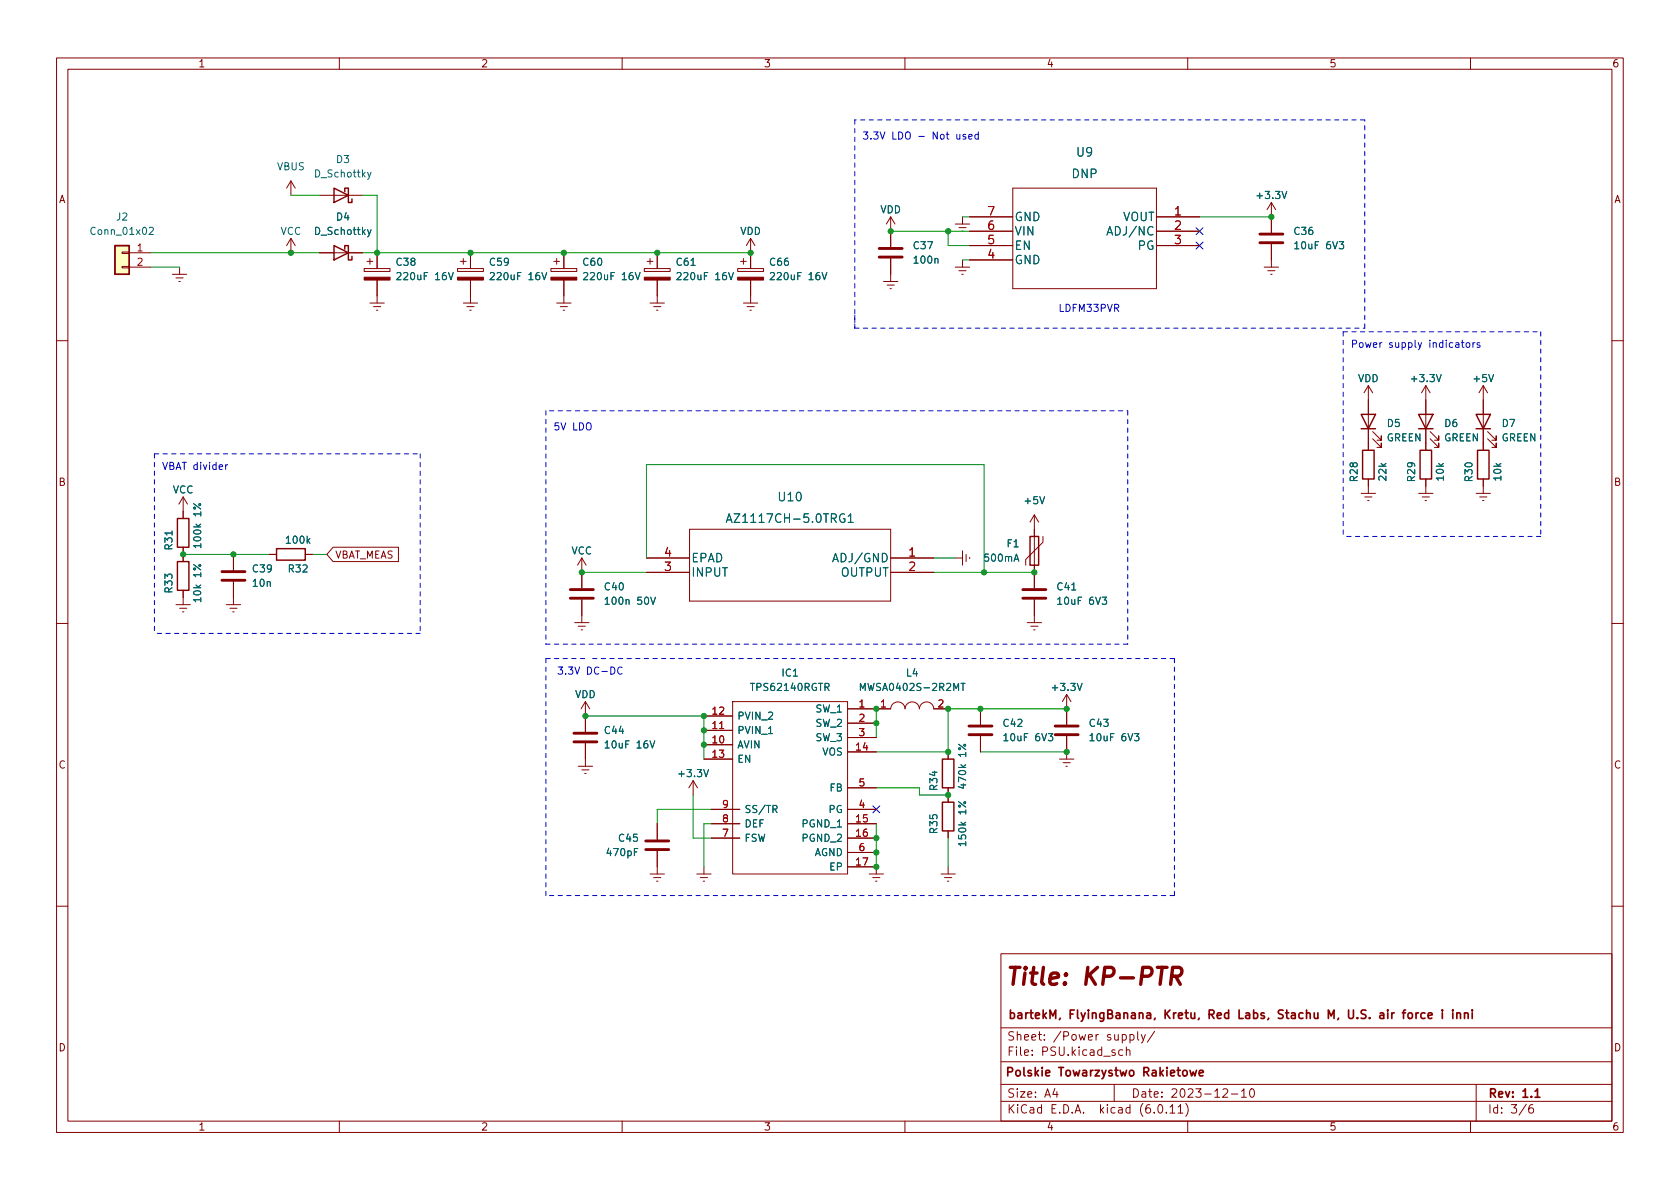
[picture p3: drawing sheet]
<svg xmlns="http://www.w3.org/2000/svg" width="297mm" height="210mm" viewBox="0 0 297 210" stroke-linecap="round" stroke-linejoin="round" font-family="sans-serif">
<g fill="none" stroke="#840000" stroke-width=".18">
<path d="M10 10.2h277v190.1h-277zM12 12.2h273v186.1h-273zM60 10.2v2M110 10.2v2M160 10.2v2M210 10.2v2M260 10.2v2M51.4 32v2.5M51.4 32l-.7 1.3M51.4 32l.8 1.3M56.5 34.5h7.6M157.5 38.3v5.4"/>
<path d="M157.5 38.3l.7 1.3M157.5 38.3l-.8 1.3M168.9 39.6h2.5M170.2 38.3v1.3M171.4 38.3h7.7M179.1 33.3h25.4v17.7h-25.4zM204.5 38.3h7.6M224.8 35.8l.8 1.3M224.8 35.8v5.3M224.8 35.8l-.8 1.3M21.6 47.1h1.3v.3h-1.3zM21.6 44.6h1.3v.2h-1.3z"/>
<path d="M22.9 44.7h3.8M22.9 47.2h3.8M30.5 48.5h2.5M31.1 49.1h1.3M31.6 49.8h.3M31.7 47.2v1.3M51.4 42.2l-.7 1.2M51.4 42.2v2.5M51.4 42.2l.8 1.2M56.5 44.7h7.6M64.4 47.5h4.6v.5h-4.6zM64.9 46.2h1"/>
<path d="M65.4 53.6h2.5M65.4 45.7v1M66 54.2h1.3M66.5 54.9h.3M66.7 44.7v2.8M66.7 49.5v4.1M80.9 47.5h4.6v.5h-4.6zM81.4 46.2h1M81.9 53.6h2.6M81.9 45.7v1M82.5 54.2h1.3M83.1 54.9h.2"/>
<path d="M83.2 44.7v2.8M83.2 49.5v4.1M97.4 47.5h4.6v.5h-4.6zM97.9 46.2h1M98.4 53.6h2.6M98.4 45.7v1M99.1 54.2h1.2M99.6 54.9h.2M99.7 44.7v2.8M99.7 49.5v4.1M113.9 47.5h4.6v.5h-4.6zM114.4 46.2h1"/>
<path d="M114.9 53.6h2.6M114.9 45.7v1M115.6 54.2h1.2M116.1 54.9h.2M116.2 44.7v2.8M116.2 49.5v4.1M130.4 47.5h4.6v.5h-4.6zM130.9 46.2h1.1M131.4 53.6h2.6M131.4 45.7v1M132.1 54.2h1.2M132.6 54.9h.2"/>
<path d="M132.7 42.2l-.7 1.2M132.7 42.2v5.3M132.7 49.5v4.1M132.7 42.2l.8 1.2M156.2 49.8h2.5M156.8 50.4h1.3M157.4 51h.2M157.5 45.7v4.1M168.9 47.2h2.5M169.5 40.3h1.3M169.5 47.9h1.3M170.1 48.5h.2"/>
<path d="M170.1 40.9h.2M170.2 46v1.2M171.4 40.9h7.7M171.4 43.4h7.7M171.4 46h7.7M204.5 40.9h7.6M204.5 43.4h7.6M223.5 47.2h2.6M224.2 47.9h1.2M224.7 48.5h.2M224.8 43.2v4M10 60.2h2"/>
<path d="M241.9 68.2v11.4M241.9 68.2l-.7 1.3M241.9 68.2l.8 1.3M242.7 77.6l1.5 1.5v-.7v.7h-.7M242.7 76.3l1.5 1.5v-.7v.7h-.7M252.1 68.2v11.4M252.1 68.2l-.8 1.3M252.1 68.2l.8 1.3M252.9 77.6l1.5 1.5v-.7v.7h-.8M252.9 76.3l1.5 1.5v-.7v.7h-.8M262.3 68.2v11.4M262.3 68.2l-.8 1.3"/>
<path d="M262.3 68.2l.7 1.3M263 77.6l1.5 1.5v-.7v.7h-.7M263 76.3l1.5 1.5v-.7v.7h-.7M285 60.2h2M32.4 87.9v3.8M32.4 96.8v2.5M32.4 87.9l-.8 1.2M32.4 87.9l.7 1.2M41.3 98v2.8M47.6 98h1.3M54 98h1.2M58.9 96.8h11.5v2.5h-11.5l-1.1-1.3z"/>
<path d="M102.9 98.7v5.3M102.9 98.7l-.8 1.2M102.9 98.7l.7 1.2M114.3 98.7h7.6M121.9 93.6h35.6v12.7h-35.6zM157.5 98.7h7.6M168.9 98.7h1.3M170.2 97.4v2.5M170.8 98v1.3M171.4 98.5v.3M182.9 91.1v12.9M182.9 91.1l.7 1.2"/>
<path d="M182.9 91.1l-.8 1.2M184.4 94.9v1l-3 3v1M240.7 87.2h2.5M241.3 87.9h1.3M241.8 88.5h.3M241.9 84.7v2.5M250.8 87.2h2.6M251.5 87.9h1.2M252 88.5h.2M252.1 84.7v2.5M261 87.2h2.5M261.6 87.9h1.3"/>
<path d="M262.1 88.5h.3M262.3 84.7v2.5M10 110.2h2M31.1 106.9h2.6M31.7 107.6h1.3M32.3 108.2h.2M32.4 104.4v2.5M40 106.9h2.5M40.6 107.6h1.3M41.1 108.2h.3M41.3 102.9v4M101.6 110.1h2.5"/>
<path d="M102.2 110.7h1.3M102.7 111.4h.3M102.9 106v4.1M114.3 101.2h7.6M157.5 101.2h7.6M181.6 110.1h2.5M182.2 110.7h1.3M182.8 111.4h.2M182.9 106v4.1M285 110.2h2M102.2 135.5h2.6M102.9 136.1h1.2"/>
<path d="M103.4 136.8h.2M103.5 124.1l.8 1.2M103.5 124.1v5.3M103.5 131.4v4.1M103.5 124.1l-.8 1.2M122.6 138l.7 1.3M122.6 138v2.6M122.6 138l-.8 1.3M124.5 134.2h5M124.5 131.7h5M124.5 129.2h5M124.5 126.6h5"/>
<path d="M129.5 124.1h20.4v30.5h-20.4zM149.9 125.3h7.6a1.27 1.27 0 0 1 1.2-1.2 1.27 1.27 0 0 1 1.3 1.2 1.27 1.27 0 0 1 1.3-1.2 1.27 1.27 0 0 1 1.3 1.2 1.27 1.27 0 0 1 1.2-1.2 1.27 1.27 0 0 1 1.3 1.2h2.5M149.9 133h5M149.9 127.9h5M149.9 130.4h5M149.9 139.3h5M167.6 133v1.2M167.6 139.3v2.6M173.4 125.3v2.8M173.4 130.2v2.8M187.3 134.2h2.6M188 134.9h1.2"/>
<path d="M188.5 135.5h.2M188.6 122.8l.8 1.3M188.6 122.8v5.3M188.6 130.2v4M188.6 122.8l-.8 1.3M114.9 154.6h2.6M115.6 155.2h1.2M116.1 155.8h.2M116.2 145.7v2.8M116.2 150.5v4.1M123.2 154.6h2.5M123.8 155.2h1.3"/>
<path d="M124.3 155.8h.3M124.5 153.3v1.3M125.7 145.7h5.1M125.7 148.2h5.1M125.7 143.1h5.1M149.9 145.7h5M149.9 148.2h5M149.9 153.3h5v1.3M149.9 143.1h5M149.9 150.7h5M153.7 154.6h2.5M154.3 155.2h1.3"/>
<path d="M154.8 155.8h.3M166.4 154.6h2.5M167 155.2h1.3M167.5 155.8h.3M167.6 146.9v1.3M167.6 153.3v1.3M10 160.2h2M177 168.7h108v29.6h-108zM285 160.2h2M60 198.3v2M110 198.3v2M160 198.3v2"/>
<path d="M177 194.8h108M177 191.8h108M177 187.8h108M177 181.8h108M182.5 186.5v.1M182.5 185.7v.1M184.6 183.8v.1M184.6 183v.1M193.8 182.9v1M194.2 182.9l-.3 .1-.1 .2M197 191.8v3M199.1 185.8l.3-.2 .3 .1 .1 .9"/>
<path d="M199.1 185.1v1.5M204.1 182.4l-1.2 1.9M209.6 195.1a1.72 1.72 0 0 1 0 2.3M210 198.3v2M217.7 193.5h1.2M219.5 193l.4-.5v1.5M219.5 194h.9M221.1 192.7l.2-.2a.81 .81 0 0 1 .6 .7 .81 .81 0 0 1-.3 .8h-.2a.81 .81 0 0 1-.3-1.3zM260 198.3v2M261 191.8v6.5M271 195.3a.6 .6 0 0 0-.7 .7v.5l.1 .3h.5l.2-.1 .1-.5-.2-.2-.4-.1-.3 .3"/>
</g>
<path d="M207.1 172.6h1.2a.83 .83 0 0 0 .7-.7 .83 .83 0 0 0-.5-.8h-1.2l-.3 3" fill="none" stroke="#840000" stroke-width=".6"/>
<g fill="none" stroke="#840000" stroke-width=".3">
<path d="M219.1 178.6v1.5h.7M226.9 178.7l-.6-.1-.3 .3 .2 .3 .6 .3v.5l-.2 .1-.6-.1M238.4 178.6v1.2l.3 .3h.3l.3-.3v-1.2M244 179.2h.6l.1 .9M244.7 179.5h-.5a.29 .29 0 0 0-.3 .3 .29 .29 0 0 0 .3 .3l.5-.1M249 179.2l.2-.1 .5 .1v.6l-.1 .2-.4 .1-.2-.1zM256.9 178.6v.1M256.9 179.1v1M258.9 179.2l.3-.1 .3 .1 .1 .9M258.9 179.1v1M260.3 178.6v.1M260.3 179.1v1"/>
<path d="M187.4 180l-.1 .3M204.2 180l-.1 .3M234.9 180.1v-1.5l.5 1.1 .5-1.1v1.5M236.7 180l-.2 .3"/>
</g>
<g fill="none" stroke="#840000" stroke-width=".51">
<path d="M155.4 45.5h4.1M155.4 43.9h4.1M222.8 42.9h4M222.8 41.4h4M39.2 102.6h4.1M39.2 101.1h4.1M100.8 105.8h4.1M100.8 104.3h4.1M180.8 105.8h4.1M180.8 104.3h4.1M101.5 131.2h4M101.5 129.7h4"/>
<path d="M171.3 129.9h4.1M171.3 128.4h4.1M186.6 129.9h4M186.6 128.4h4M114.2 148.7h4M114.2 150.2h4"/>
</g>
<g fill="none" stroke="#006464" stroke-width=".18">
<path d="M65 30.5l.3 .8M65.6 30.5l-.4 1.1-.2 .1M226.7 33.8l.4 1.3 .4-1.3M26.4 40.3l.5-.1 .2 .4-.8 .9h.8M65 40.6l.3 .9M65.6 40.6l-.4 1.2-.2 .1M75.6 48.2h-.6v1.3M92.1 48.2h-.6v1.3M108.6 48.2h-.6v1.3M122.2 46.9h.7M125.1 48.2h-.6v1.3M141.7 48.2h-.7v1.3"/>
<path d="M165.3 45.8l.2-.1 .3 .1v.7M203.9 40.2a.6 .6 0 0 0-.8 0 .6 .6 0 0 0-.2 .7 .56 .56 0 0 0 .3 .6 .56 .56 0 0 0 .7-.1M254 66.2l.4 1.3 .4-1.3M263.2 66.2l.4 1.3 .5-1.3M30.4 93.9v.7M34.7 92.7l.4 .5M35.5 92.7l-.5 .3M54.4 95.6l.4 .5M54.8 95.2l-.5 .5M149.3 90.9a.75 .75 0 0 0-.9 .6 .75 .75 0 0 0 .6 .9l.4-.2v-.5h-.3M150 91.3l.4-.4v1.5M150 92.4h.8"/>
<path d="M156 97.9a.76 .76 0 0 1 .9 .7 .76 .76 0 0 1-.9 .8zM179.3 99.2l.4-1.2 .4 1.2M179.4 98.9h.6M183.8 87.8l.5 1.3 .4-1.3M110.7 106.1l.2-.1 .3 .1v.8M189.5 104.3h.7M124.4 136.1l.5 1.2 .4-1.2M145.9 121.5l.6-.1 .1-.1-.1-.3-.6-.2v1.3M146.2 121.5l.4 .6M168.6 122.1v-1.3l.5 .9 .4-.9v1.3M169.9 135.2l.5 .5M169.9 120.8h.7"/>
<path d="M170.3 120.8v1.3M170.8 135.2l-.5 .4M190.5 120.8l.4 1.3 .4-1.3M112.8 150h-.6v1.3M136.7 143.1l.6-.1 .1-.1-.1-.4-.6-.1v1.3M137 143.1l.4 .6M169.9 145.4l.5 .5M170.8 145.4l-.5 .4"/>
</g>
<g fill="none" stroke="#840000" stroke-width=".25">
<path d="M59.1 33.3l2.5 1.2-2.5 1.3zM61 33.9v-.6h.6v2.5h.6v-.6M20.3 43.4h2.6v5.1h-2.6zM59.1 43.4l2.5 1.3-2.5 1.3zM61 44.1v-.7h.6v2.6h.6v-.7M240.7 73.3h2.5l-1.3 2.5zM240.7 75.8h2.5M240.9 79.6h2.1v5.1h-2.1zM250.8 73.3h2.6l-1.3 2.5zM250.8 75.8h2.6M251.1 79.6h2v5.1h-2zM261 73.3h2.5l-1.2 2.5z"/>
<path d="M261 75.8h2.5M261.2 79.6h2.1v5.1h-2.1zM31.4 91.7h2v5.1h-2zM31.4 99.3h2v5.1h-2zM48.9 97h5.1v2.1h-5.1zM182.1 94.9h1.5v5h-1.5zM166.6 134.2h2.1v5.1h-2.1zM166.6 141.9h2.1v5h-2.1z"/>
</g>
<g fill="#840000" stroke="#840000" stroke-width=".18">
<path d="M64.4 49h4.6v.5h-4.6z"/>
<path d="M97.4 49h4.6v.5h-4.6z"/>
<path d="M80.9 49h4.6v.5h-4.6z"/>
<path d="M113.9 49h4.6v.5h-4.6z"/>
<path d="M130.4 49h4.6v.5h-4.6z"/>
</g>
<path d="M20.3 43.4h2.6v5.1h-2.6z" fill="#ffffc2" stroke="#ffffc2" stroke-width=".18"/>
<path d="M127.2 128.8h.8" fill="none" stroke="#a90000" stroke-width=".18"/>
<path d="M251.4 60.6l-.5 1.1-.1 .2M261.6 60.6h-.3l-.1 .2v.1l.4 .2v.3h-.4M40.3 82.2l-.4 .2M110 118.1a.6 .6 0 0 0-.8 .4 .6 .6 0 0 0 .5 .7l.3-.1" fill="none" stroke="#0000c2" stroke-width=".18"/>
<g fill="none" stroke="#0000c2" stroke-width=".18" stroke-dasharray=".8 .8">
<path d="M151.1 21.2v36.8M241.3 21.2h-90.2M151.1 58v-2.5M151.1 58h90.2M237.5 58.7h34.9M237.5 58.7v36.2M241.3 58v-36.8M272.4 58.7v36.2M96.5 72.6v41.3M97.2 72.6h102.2M199.4 72.6v41.3M27.3 80.3h47"/>
<path d="M27.3 80.3v31.7M74.3 80.3v31.7M272.4 94.9h-34.9M74.3 112h-47M96.5 116.5h7.6M104.8 116.5h102.8M199.4 113.9h-102.9M207.6 116.5v41.9M96.5 158.4v-41.9M207.6 158.4h-111.1"/>
</g>
<g fill="none" stroke="#009600" stroke-width=".18">
<path d="M51.4 34.5h5.1M64.1 34.5h2.6v10.2M170.2 38.3h1.2M212.1 38.3h12.7M26.7 44.7h29.8M26.7 47.2h5M64.1 44.7h68.6M157.5 40.9h13.9M167.6 40.9v2.5h3.8M170.2 46h1.2M32.4 98h15.2M55.2 98h2.6"/>
<path d="M114.3 98.7v-16.5h59.7v19M165.1 98.7h3.8M102.9 101.2h11.4M165.1 101.2h17.8M103.5 126.6h21v7.6M154.9 139.3h7.7v1.3h5M154.9 125.3v5.1M173.4 133h15.2M188.6 125.3h-21v7.7h-12.7M122.6 140.6v7.6h3.1M125.7 145.7h-1.2v7.6M125.7 143.1h-9.5v2.6"/>
<path d="M154.9 145.7v7.6M167.6 148.2v5.1"/>
</g>
<path d="M211.5 40.3l1.2 1.2M211.5 42.8l1.2 1.2M212.7 40.3l-1.2 1.2M212.7 42.8l-1.2 1.2M154.3 142.5l1.2 1.2M155.5 142.5l-1.2 1.2" fill="none" stroke="#000084" stroke-width=".18"/>
<g fill="#009600" stroke="#009600" stroke-width=".18">
<circle cx="124.5" cy="126.6" r=".46"/>
<circle cx="103.5" cy="126.6" r=".46"/>
<circle cx="102.9" cy="101.2" r=".46"/>
<circle cx="41.3" cy="98" r=".46"/>
<circle cx="124.5" cy="131.7" r=".46"/>
<circle cx="124.5" cy="129.2" r=".46"/>
<circle cx="116.2" cy="44.7" r=".46"/>
<circle cx="99.7" cy="44.7" r=".46"/>
<circle cx="174" cy="101.2" r=".46"/>
<circle cx="157.5" cy="40.9" r=".46"/>
<circle cx="132.7" cy="44.7" r=".46"/>
<circle cx="167.6" cy="40.9" r=".46"/>
<circle cx="182.9" cy="101.2" r=".46"/>
<circle cx="154.9" cy="127.9" r=".46"/>
<circle cx="173.4" cy="125.3" r=".46"/>
<circle cx="188.6" cy="133" r=".46"/>
<circle cx="167.6" cy="125.3" r=".46"/>
<circle cx="188.6" cy="125.3" r=".46"/>
<circle cx="66.7" cy="44.7" r=".46"/>
<circle cx="83.2" cy="44.7" r=".46"/>
<circle cx="51.4" cy="44.7" r=".46"/>
<circle cx="32.4" cy="98" r=".46"/>
<circle cx="154.9" cy="153.3" r=".46"/>
<circle cx="154.9" cy="148.2" r=".46"/>
<circle cx="154.9" cy="150.7" r=".46"/>
<circle cx="167.6" cy="140.6" r=".46"/>
<circle cx="167.6" cy="133" r=".46"/>
<circle cx="154.9" cy="125.3" r=".46"/>
<circle cx="224.8" cy="38.3" r=".46"/>
</g>
<g font-size="4.2" fill="#840000">
<text x="177.6" y="175.1">Title:</text>
<text x="191.4" y="175.1">KP-PTR</text>
</g>
<g font-size="2.1" fill="#006464">
<text x="190.2" y="28.1">U9</text>
<text x="189.4" y="32">DNP</text>
<text x="179.3" y="39.6">GND</text>
<text x="198.5" y="39.6">VOUT</text>
<text x="179.3" y="47.2">GND</text>
<text x="179.3" y="44.6">EN</text>
<text x="179.3" y="42.1">VIN</text>
<text x="195.5" y="42.1">ADJ/NC</text>
<text x="201.1" y="44.6">PG</text>
<text x="137.4" y="89.1">U10</text>
<text x="128.2" y="92.9">AZ1117CH-5.0TRG1</text>
<text x="122.2" y="99.9">EPAD</text>
<text x="147" y="99.9">ADJ/GND</text>
<text x="122.2" y="102.4">INPUT</text>
<text x="148.6" y="102.4">OUTPUT</text>
</g>
<g font-size="2.1" fill="#a90000">
<text x="174.5" y="40.6">6</text>
<text x="174.5" y="38.1">7</text>
<text x="207.5" y="38.1">1</text>
<text x="207.5" y="40.6">2</text>
<text x="174.5" y="45.7">4</text>
<text x="174.5" y="43.2">5</text>
<text x="207.5" y="43.2">3</text>
<text x="117.3" y="101">3</text>
<text x="117.3" y="98.4">4</text>
<text x="160.5" y="98.4">1</text>
<text x="160.5" y="101">2</text>
</g>
<g font-size="2.1" fill="#840000">
<text x="178" y="184.5">Sheet:</text>
<text x="178.1" y="180.6">bartekM,</text>
<text x="186.2" y="184.5">/Power</text>
<text x="189" y="180.6">FlyingBanana,</text>
<text x="195.7" y="184.5">supply/</text>
<text x="206.1" y="180.6">Kretu,</text>
<text x="214.1" y="180.6">Red</text>
<text x="219.7" y="180.6">Labs,</text>
<text x="227" y="180.6">Stachu</text>
<text x="240" y="180.6">U.S.</text>
<text x="245.9" y="180.6">air</text>
<text x="250.3" y="180.6">force</text>
<text x="257.5" y="180.6">i</text>
<text x="177.6" y="190.8">Polskie</text>
<text x="178" y="187.2">File:</text>
<text x="184.4" y="187.2">PSU.kicad_sch</text>
<text x="187.1" y="190.8">Towarzystwo</text>
<text x="202.3" y="190.8">Rakietowe</text>
<text x="178" y="197.4">KiCad</text>
<text x="178" y="194.6">Size:</text>
<text x="184.7" y="194.6">A4</text>
<text x="185.7" y="197.4">E.D.A.</text>
<text x="194.6" y="197.4">kicad</text>
<text x="200" y="194.6">Date:</text>
<text x="201.8" y="197.4">(6.0.11)</text>
<text x="207" y="194.6">2023-12-10</text>
<text x="263" y="194.6">Rev:</text>
<text x="263" y="197.4">Id:</text>
<text x="267.1" y="197.4">3/6</text>
<text x="269.1" y="194.6">1.1</text>
</g>
<g font-size="1.8" fill="#840000">
<text x="35" y="12.3">1</text>
<text x="85" y="12.3">2</text>
<text x="135" y="12.3">3</text>
<text x="185" y="12.3">4</text>
<text x="235" y="12.3">5</text>
<text x="285" y="12.3">6</text>
<text x="10.4" y="36.3">A</text>
<text x="285.4" y="36.3">A</text>
<text x="10.3" y="86.3">B</text>
<text x="285.3" y="86.3">B</text>
<text x="59.2" y="99.2">VBAT_MEAS</text>
<text x="10.3" y="136.3">C</text>
<text x="285.3" y="136.3">C</text>
<text x="10.3" y="186.3">D</text>
<text x="285.3" y="186.3">D</text>
<text x="35" y="200.3">1</text>
<text x="85" y="200.3">2</text>
<text x="135" y="200.3">3</text>
<text x="185" y="200.3">4</text>
<text x="235" y="200.3">5</text>
<text x="285" y="200.3">6</text>
</g>
<g font-size="1.8" fill="#006464">
<text x="59.3" y="29.2">D3</text>
<text x="48.9" y="30.5">VBUS</text>
<text x="55.4" y="31.8">D_Schottky</text>
<text x="221.9" y="35.6">+3.3V</text>
<text x="15.7" y="41.9">Conn_01x02</text>
<text x="20.4" y="39.4">J2</text>
<text x="49.5" y="41.9">VCC</text>
<text x="55.4" y="41.9">D_Schottky</text>
<text x="59.3" y="39.4">D4</text>
<text x="130.8" y="41.9">VDD</text>
<text x="155.6" y="38.1">VDD</text>
<text x="228.6" y="41.9">C36</text>
<text x="69.9" y="47.4">C38</text>
<text x="86.4" y="47.4">C59</text>
<text x="102.9" y="47.4">C60</text>
<text x="119.4" y="47.4">C61</text>
<text x="135.9" y="47.4">C66</text>
<text x="161.3" y="44.5">C37</text>
<text x="161.3" y="47">100n</text>
<text x="228.6" y="44.5">10uF</text>
<text x="234.4" y="44.5">6V3</text>
<text x="69.9" y="49.9">220uF</text>
<text x="76.8" y="49.9">16V</text>
<text x="86.4" y="49.9">220uF</text>
<text x="93.3" y="49.9">16V</text>
<text x="102.9" y="49.9">220uF</text>
<text x="109.9" y="49.9">16V</text>
<text x="119.4" y="49.9">220uF</text>
<text x="126.4" y="49.9">16V</text>
<text x="135.9" y="49.9">220uF</text>
<text x="142.9" y="49.9">16V</text>
<text x="240" y="67.9">VDD</text>
<text x="249.2" y="67.9">+3.3V</text>
<text x="260.2" y="67.9">+5V</text>
<text x="245.1" y="75.9">D5</text>
<text x="255.3" y="75.9">D6</text>
<text x="265.4" y="75.9">D7</text>
<text x="245.1" y="78.4">GREEN</text>
<text x="255.3" y="78.4">GREEN</text>
<text x="265.4" y="78.4">GREEN</text>
<text x="30.5" y="87.6">VCC</text>
<text x="180.9" y="89.5">+5V</text>
<text x="240.4" y="85.4" transform="rotate(-90 240.4 85.4)">R28</text>
<text x="245.5" y="85.2" transform="rotate(-90 245.5 85.2)">22k</text>
<text x="250.6" y="85.4" transform="rotate(-90 250.6 85.4)">R29</text>
<text x="255.7" y="85.2" transform="rotate(-90 255.7 85.2)">10k</text>
<text x="260.7" y="85.4" transform="rotate(-90 260.7 85.4)">R30</text>
<text x="265.8" y="85.2" transform="rotate(-90 265.8 85.2)">10k</text>
<text x="35.9" y="91.4" transform="rotate(-90 35.9 91.4)">1%</text>
<text x="30.9" y="97.4" transform="rotate(-90 30.9 97.4)">R31</text>
<text x="35.9" y="97.2" transform="rotate(-90 35.9 97.2)">100k</text>
<text x="44.5" y="101.6">C39</text>
<text x="50.3" y="96.5">100k</text>
<text x="50.8" y="101.6">R32</text>
<text x="101" y="98.4">VCC</text>
<text x="173.8" y="99.7">500mA</text>
<text x="177.9" y="97.2">F1</text>
<text x="30.9" y="105" transform="rotate(-90 30.9 105)">R33</text>
<text x="35.9" y="106.7" transform="rotate(-90 35.9 106.7)">10k</text>
<text x="35.9" y="102.2" transform="rotate(-90 35.9 102.2)">1%</text>
<text x="44.5" y="104.1">10n</text>
<text x="106.7" y="104.8">C40</text>
<text x="106.7" y="107.3">100n</text>
<text x="112.6" y="107.3">50V</text>
<text x="186.7" y="104.8">C41</text>
<text x="186.7" y="107.3">10uF</text>
<text x="192.5" y="107.3">6V3</text>
<text x="101.6" y="123.8">VDD</text>
<text x="132.5" y="122.6">TPS62140RGTR</text>
<text x="138.1" y="120">IC1</text>
<text x="151.7" y="122.6">MWSA0402S-2R2MT</text>
<text x="160.1" y="120">L4</text>
<text x="185.7" y="122.6">+3.3V</text>
<text x="106.7" y="130.2">C44</text>
<text x="130.3" y="130.2">PVIN_1</text>
<text x="130.3" y="127.6">PVIN_2</text>
<text x="144.1" y="126.4">SW_1</text>
<text x="144.1" y="128.9">SW_2</text>
<text x="144.1" y="131.4">SW_3</text>
<text x="177.2" y="128.9">C42</text>
<text x="177.2" y="131.4">10uF</text>
<text x="182.9" y="131.4">6V3</text>
<text x="192.4" y="128.9">C43</text>
<text x="192.4" y="131.4">10uF</text>
<text x="198.2" y="131.4">6V3</text>
<text x="106.7" y="132.7">10uF</text>
<text x="112.5" y="132.7">16V</text>
<text x="119.6" y="137.8">+3.3V</text>
<text x="130.3" y="132.7">AVIN</text>
<text x="130.3" y="135.3">EN</text>
<text x="145.3" y="134">VOS</text>
<text x="171.2" y="133.9" transform="rotate(-90 171.2 133.9)">1%</text>
<text x="146.6" y="140.3">FB</text>
<text x="166.1" y="140" transform="rotate(-90 166.1 140)">R34</text>
<text x="171.2" y="139.7" transform="rotate(-90 171.2 139.7)">470k</text>
<text x="109.2" y="149.2">C45</text>
<text x="131.6" y="149.2">FSW</text>
<text x="131.6" y="146.7">DEF</text>
<text x="131.6" y="144.1">SS/TR</text>
<text x="141.6" y="146.7">PGND_1</text>
<text x="141.6" y="149.2">PGND_2</text>
<text x="146.4" y="144.1">PG</text>
<text x="166.1" y="147.6" transform="rotate(-90 166.1 147.6)">R35</text>
<text x="171.2" y="149.9" transform="rotate(-90 171.2 149.9)">150k</text>
<text x="171.2" y="144.1" transform="rotate(-90 171.2 144.1)">1%</text>
<text x="107" y="151.8">470pF</text>
<text x="144" y="151.8">AGND</text>
<text x="146.5" y="154.3">EP</text>
</g>
<g font-size="1.8" fill="#0000c2">
<text x="152.4" y="24.7">3.3V</text>
<text x="157.6" y="24.7">LDO -</text>
<text x="165.1" y="24.7">Not</text>
<text x="169.4" y="24.7">used</text>
<text x="187.1" y="55.1">LDFM33PVR</text>
<text x="238.8" y="61.5">Power</text>
<text x="245.5" y="61.5">supply</text>
<text x="252.7" y="61.5">indicators</text>
<text x="97.8" y="76.1">5V</text>
<text x="101.2" y="76.1">LDO</text>
<text x="28.6" y="83.1">VBAT divider</text>
<text x="98.4" y="119.3">3.3V</text>
<text x="103.7" y="119.3">DC-DC</text>
</g>
<g font-size="1.8" fill="#a90000">
<text x="24.1" y="44.4">1</text>
<text x="24.1" y="47">2</text>
<text x="151.7" y="125.1">1</text>
<text x="155.5" y="125.1">1</text>
<text x="165.7" y="125.1">2</text>
<text x="125.7" y="131.4">10</text>
<text x="125.7" y="128.9">11</text>
<text x="125.7" y="126.4">12</text>
<text x="151.7" y="127.6">2</text>
<text x="151.7" y="130.2">3</text>
<text x="125.7" y="134">13</text>
<text x="151.1" y="132.7">14</text>
<text x="127.6" y="142.9">9</text>
<text x="151.7" y="142.9">4</text>
<text x="151.7" y="139.1">5</text>
<text x="127.6" y="147.9">7</text>
<text x="127.6" y="145.4">8</text>
<text x="151.1" y="145.4">15</text>
<text x="151.1" y="147.9">16</text>
<text x="151.1" y="153">17</text>
<text x="151.7" y="150.5">6</text>
</g>
</svg>
